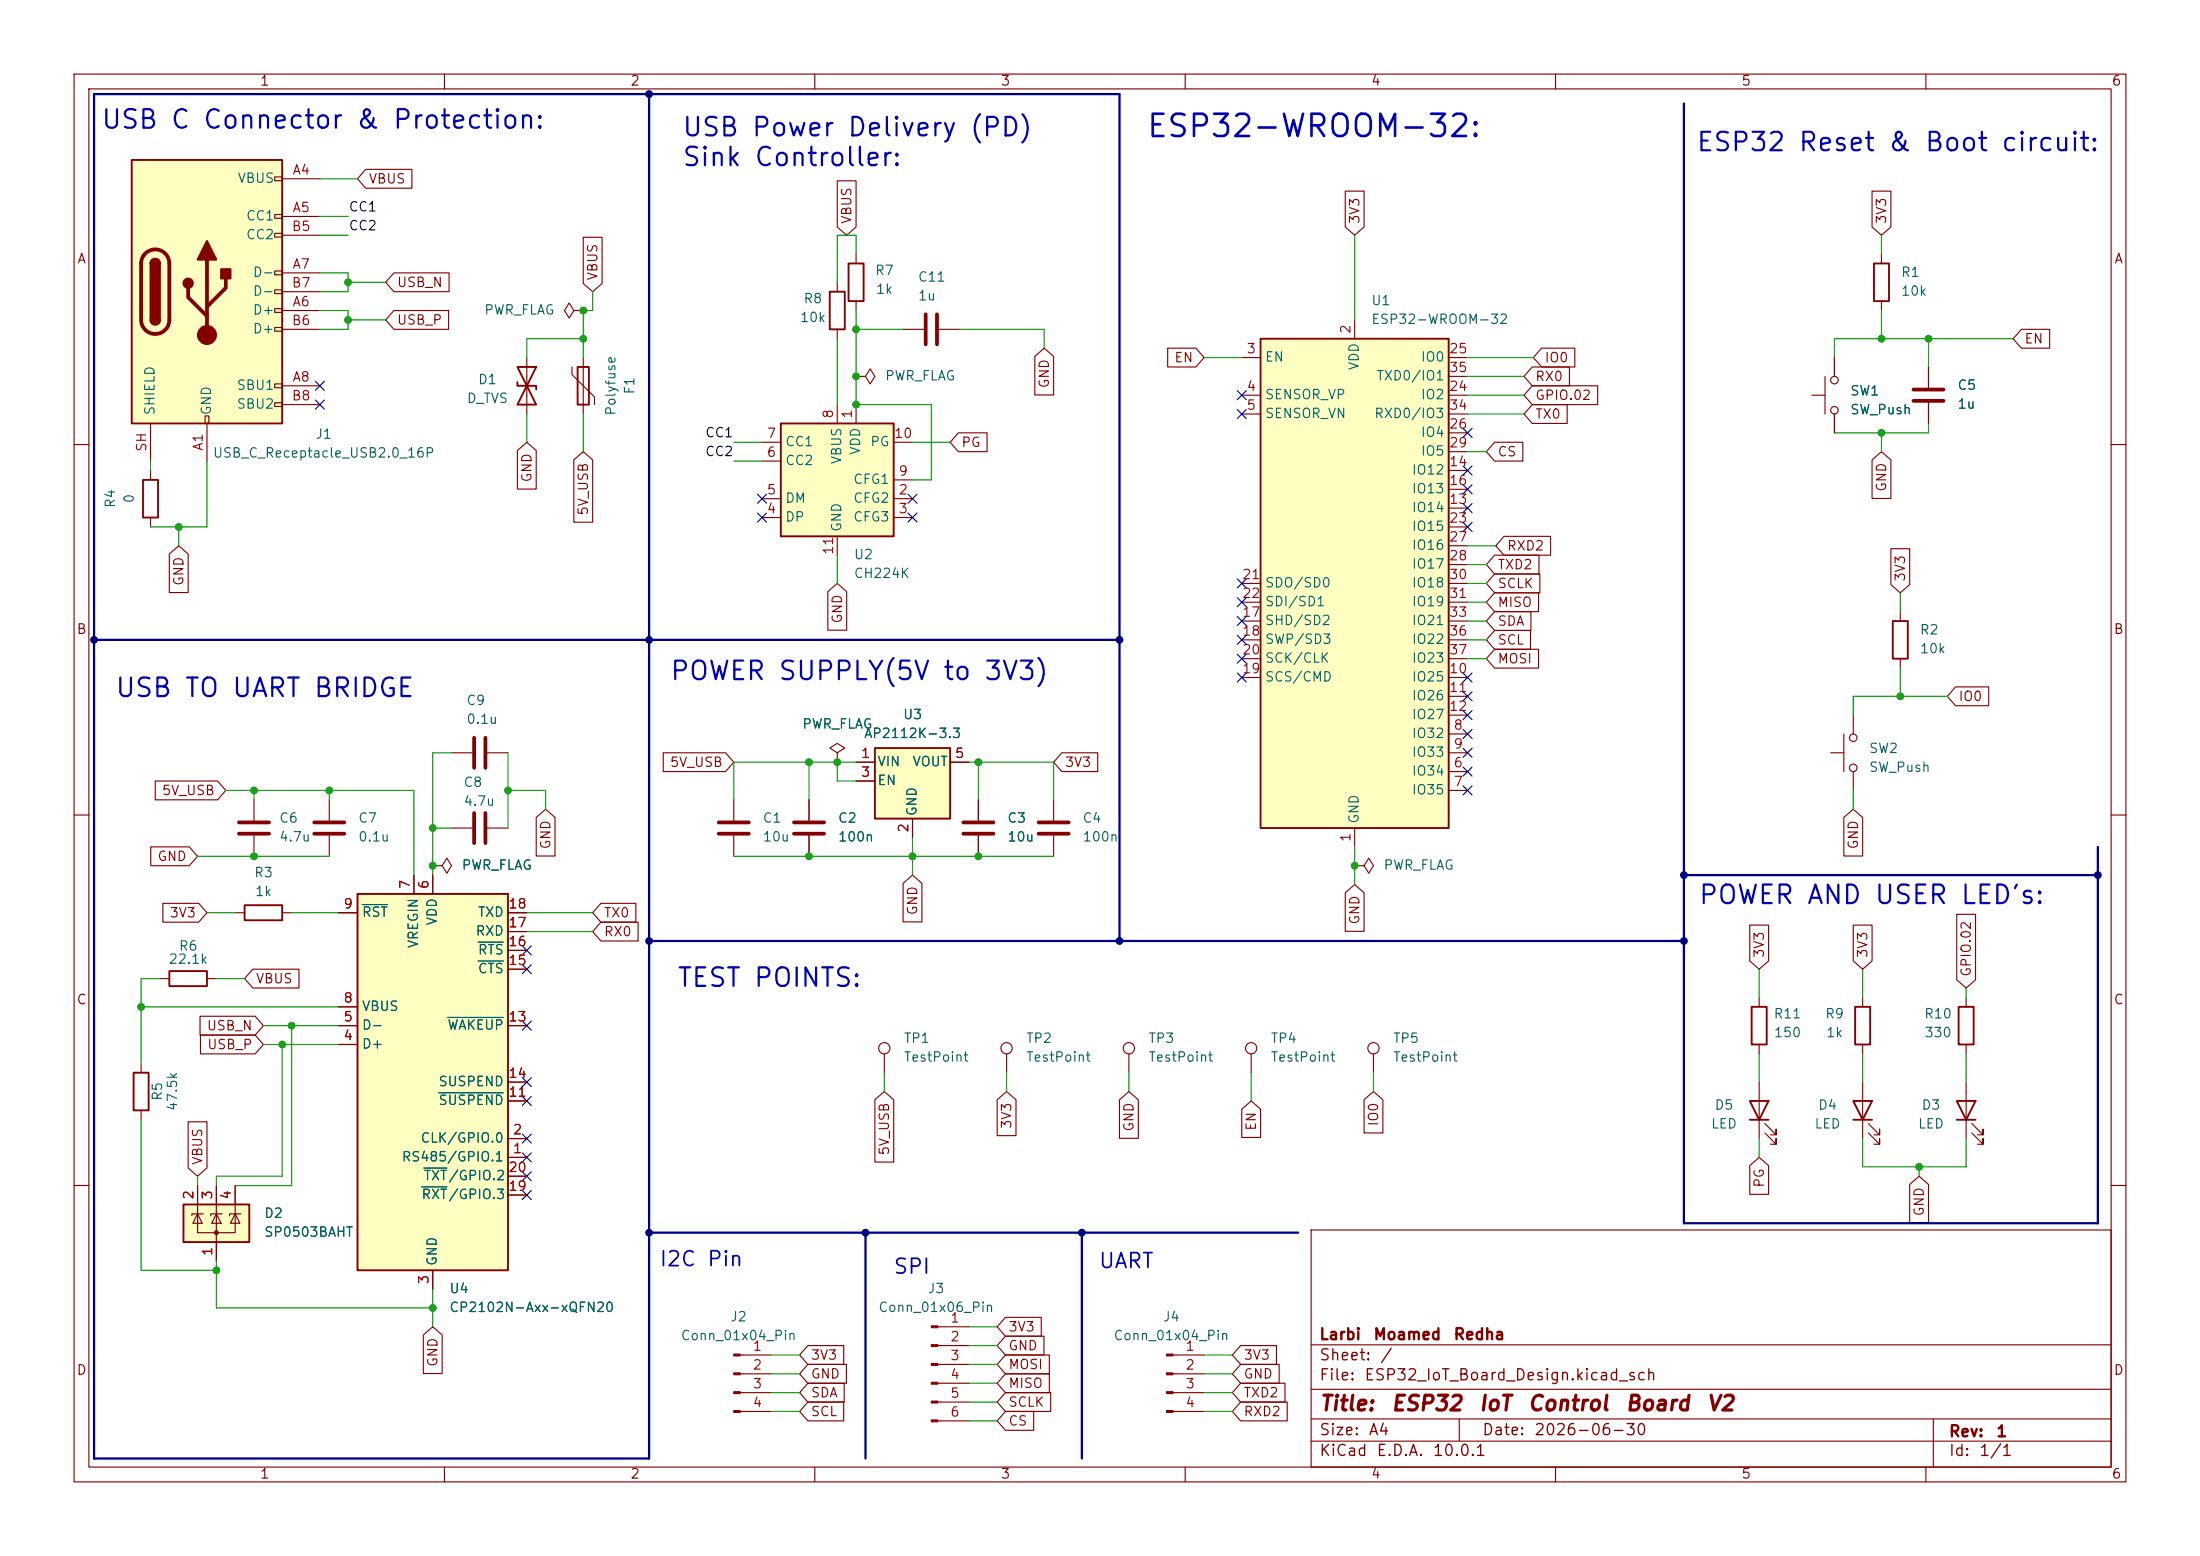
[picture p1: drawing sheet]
<svg xmlns="http://www.w3.org/2000/svg" width="297mm" height="210mm" viewBox="0 0 297 210" stroke-linecap="round" stroke-linejoin="round" font-family="sans-serif">
<g fill="none" stroke="#840000" stroke-width=".15">
<path d="M10 10h277v190h-277zM12 12h273v186h-273zM60 10v2M110 10v2M160 10v2M210 10v2M260 10v2M113 38.1v1.3M115.6 34.3v1.3M254 34.3v1.3M71.1 48.3v7.6M77.2 49.5v1l3.1 3.1v1"/>
<path d="M78.7 48.3v7.6M113 44.5v1.2M115.6 40.6v1.3M121.9 44.5h2.8M126.7 44.5h2.8M254 40.6v1.3M10 60h2M285 60h2M256.5 82.6v1.2M256.5 88.9v1.3M10 110h2M44.4 108v2.7"/>
<path d="M44.4 112.8v2.8M61 101.6h2.8M65.8 101.6h2.8M99.1 108v2.7M99.1 112.8v2.8M109.2 108v2.7M109.2 112.8v2.8M132.1 108v2.7M132.1 112.8v2.8M142.2 108v2.7M142.2 112.8v2.8M285 110h2"/>
<path d="M21.6 132.1h1.3M27.9 132.1h1.3M251.5 134.6v1.3M265.4 134.6v1.3M119.4 142.2v2.6M135.9 142.2v2.6M152.4 142.2v2.6M168.9 142.2v2.6M185.4 142.2v2.6M251.5 141v1.2M265.4 141v1.2M10 160h2"/>
<path d="M177 166h108v32h-108zM285 160h2M60 198v2M99.9 182.9h4.2M99.9 185.4h4.2M99.9 188h4.2M99.9 190.5h4.2M110 198v2M160 198v2M177 194.5h108M177 191.5h108M177 187.5h108"/>
<path d="M177 181.5h108M197 191.5v3M210 198v2M260 198v2M261 191.5v6.5"/>
<circle cx="119.4" cy="141.5" r=".76"/>
<circle cx="135.9" cy="141.5" r=".76"/>
<circle cx="152.4" cy="141.5" r=".76"/>
<circle cx="168.9" cy="141.5" r=".76"/>
<circle cx="185.4" cy="141.5" r=".76"/>
</g>
<g fill="#840000" stroke="#840000" stroke-width=".15">
<path d="M99.1 182.8h.8v.2h-.8z"/>
<path d="M99.1 185.3h.8v.2h-.8z"/>
<path d="M99.1 187.8h.8v.3h-.8z"/>
<path d="M99.1 190.4h.8v.2h-.8z"/>
</g>
<path d="M112 39.4h2v5.1h-2zM114.6 35.6h2v5h-2zM253 35.6h2v5h-2zM69.8 49.5l2.6 5.1h-2.6l2.6-5.1zM69.8 51.6v.5h2.6v.5M78 49.5h1.5v5.1h-1.5zM255.5 83.8h2.1v5.1h-2.1zM22.9 131.1h5v2h-5zM250.4 135.9h2.1v5.1h-2.1zM264.4 135.9h2v5.1h-2z" fill="none" stroke="#840000" stroke-width=".25"/>
<g fill="none" stroke="#840000" stroke-width=".51">
<path d="M125 42.4v4.1M126.5 42.4v4.1M64 99.6v4M65.5 99.6v4M42.4 111h4.1M42.4 112.5h4.1M97 111h4.1M97 112.5h4.1M107.2 111h4.1M107.2 112.5h4.1M130 111h4.1M130 112.5h4.1"/>
<path d="M140.2 111h4.1M140.2 112.5h4.1"/>
</g>
<path d="M17.8 21.6h20.3v35.6h-20.3z" fill="#ffffc2"/>
<g fill="none" stroke="#840000" stroke-width=".15">
<path d="M37.1 23.9h1v.5h-1zM37.1 29h1v.5h-1zM37.1 31.5h1v.5h-1zM37.1 36.6h1v.5h-1zM37.1 39.1h1v.5h-1zM38.1 24.1h5.1M38.1 29.2h5.1M38.1 36.8h5.1M38.1 31.8h5.1M38.1 39.4h5.1M20.3 57.2v5M27.7 56.1h.5v1.1h-.5z"/>
<path d="M27.9 57.2v5M37.1 41.7h1v.5h-1zM37.1 44.2h1v.5h-1zM37.1 51.8h1v.5h-1zM37.1 54.4h1v.5h-1zM38.1 41.9h5.1M38.1 52.1h5.1M38.1 44.5h5.1M38.1 54.6h5.1"/>
</g>
<path d="M17.8 21.6h20.3v35.6h-20.3zM20.3 35.6a.64 .64 0 0 1 .7-.7 .64 .64 0 0 1 .6 .7M20.3 43.2a.64 .64 0 0 0 .7 .6 .64 .64 0 0 0 .6-.6" fill="none" stroke="#840000" stroke-width=".25"/>
<path d="M19.6 34.2a1.9 1.9 0 0 1 2.1-.4 1.9 1.9 0 0 1 1.2 1.8v7.6a1.91 1.91 0 0 1-1.9 1.9 1.91 1.91 0 0 1-2-1.9v-7.6a1.9 1.9 0 0 1 .6-1.4zM25.4 38.9v1.2l2.5 2.6M27.9 35.1v10.1M30.5 37.6v1.3l-2.6 2.5" fill="none" stroke="#840000" stroke-width=".51"/>
<g fill="#840000" stroke="#840000" stroke-width=".25">
<path d="M20.3 35.6h1.3v7.6h-1.3z"/>
<path d="M20.5 35.1a.64 .64 0 0 1 .7-.1 .64 .64 0 0 1 .4 .6h-1.3z"/>
<path d="M20.3 43.2h1.3a.64 .64 0 0 1-.6 .6 .64 .64 0 0 1-.7-.6z"/>
<path d="M27.9 32.5l1.3 2.6h-2.5z"/>
<path d="M29.8 36.3h1.3v1.3h-1.3z"/>
<circle cx="25.4" cy="38.2" r=".63"/>
</g>
<circle cx="27.9" cy="45.2" r="1.27" fill="#840000" stroke="#840000" stroke-width=".15"/>
<path d="M118.1 101h10.2v9.5h-10.2z" fill="#ffffc2"/>
<path d="M118.1 101h10.2v9.5h-10.2zM250.2 148.6h2.5l-1.2 2.5zM250.2 151.1h2.5" fill="none" stroke="#840000" stroke-width=".25"/>
<path d="M58.4 116.8h1.3l.6-1 .7 1-.7 1.1-.6-1.1M58.4 116.8h.1M113 101.6l1-.6-1-.7-1 .7 1 .6v1.3M113 102.9h.1M115.6 102.9h2.5M115.6 105.4h2.5M123.2 110.5v2.5M128.3 102.9h2.5M251.5 146.1v7.6M252.2 152.9l1.5 1.5v-.7v.7h-.7M252.2 151.6l1.5 1.6v-.8v.8h-.7" fill="none" stroke="#840000" stroke-width=".15"/>
<path d="M105.4 57.2h15.2v15.2h-15.2z" fill="#ffffc2"/>
<path d="M105.4 57.2h15.2v15.2h-15.2zM236.2 148.6h2.6l-1.3 2.5zM236.2 151.1h2.6M264.2 148.6h2.5l-1.3 2.5zM264.2 151.1h2.5" fill="none" stroke="#840000" stroke-width=".25"/>
<g fill="none" stroke="#840000" stroke-width=".15">
<path d="M102.9 59.7h2.5M113 54.6v2.6M115.6 50.8h1.2l.7-1 .6 1-.6 1-.7-1M115.6 50.8h.1M115.6 54.6v2.6M120.6 59.7h2.6M244.6 53.3h1.8M246.4 50.8v5.1M247.6 48.3v2.5M247.6 55.9v2.5M260.3 49.5v2.8M260.3 54.4v2.8"/>
<path d="M102.9 67.3h2.5M102.9 69.9h2.5M102.9 62.2h2.5M113 72.4v2.5M120.6 67.3h2.6M120.6 69.9h2.6M120.6 64.8h2.6M248.9 99.1v5M250.2 96.5v2.6M61 111.8h2.8M65.8 111.8h2.8M182.9 116.8h1.2l.7-1 .6 1-.6 1.1-.7-1.1"/>
<path d="M182.9 116.8h.1M247.1 101.6h1.8M250.2 104.1v2.6M237.5 146.1v7.6M238.3 152.9l1.5 1.5v-.7v.7h-.8M238.3 151.6l1.5 1.6v-.8v.8h-.8M265.4 146.1v7.6M266.2 152.9l1.5 1.5v-.7v.7h-.7M266.2 151.6l1.5 1.6v-.8v.8h-.7"/>
<circle cx="247.7" cy="55.4" r=".51"/>
<circle cx="247.7" cy="51.3" r=".51"/>
<circle cx="250.2" cy="99.6" r=".51"/>
<circle cx="250.2" cy="103.6" r=".51"/>
</g>
<path d="M258.3 52.6h4.1M258.3 54.1h4.1M64 109.7v4.1M65.5 109.7v4.1" fill="none" stroke="#840000" stroke-width=".51"/>
<path d="M170.2 45.7h25.4v66.1h-25.4z" fill="#ffffc2"/>
<path d="M170.2 45.7h25.4v66.1h-25.4zM19.3 64.8h2v5.1h-2zM33 122.2h5.1v2h-5.1zM236.5 135.9h2v5.1h-2z" fill="none" stroke="#840000" stroke-width=".25"/>
<g fill="none" stroke="#840000" stroke-width=".15">
<path d="M77.5 41.9l-.7-1-.6 1 .6 1 .7-1h1.2M78.7 41.9h.1M167.6 48.3h2.6M167.6 53.3h2.6M167.6 55.9h2.6M182.9 43.2v2.5M195.6 48.3h2.5M195.6 53.3h2.5M195.6 55.9h2.5M195.6 58.4h2.5M195.6 50.8h2.5M20.3 63.5v1.3"/>
<path d="M20.3 69.9v1.2M167.6 78.7h2.6M195.6 68.6h2.5M195.6 63.5h2.5M195.6 66h2.5M195.6 78.7h2.5M195.6 71.1h2.5M195.6 73.7h2.5M195.6 76.2h2.5M195.6 61h2.5M167.6 91.4h2.6M167.6 83.8h2.6"/>
<path d="M167.6 86.4h2.6M167.6 88.9h2.6M167.6 81.3h2.6M195.6 99.1h2.5M195.6 91.4h2.5M195.6 94h2.5M195.6 96.5h2.5M195.6 83.8h2.5M195.6 86.4h2.5M195.6 88.9h2.5M195.6 81.3h2.5M34.3 108v2.7"/>
<path d="M34.3 112.8v2.8M182.9 111.8v2.5M195.6 104.1h2.5M195.6 106.7h2.5M195.6 101.6h2.5M31.7 123.2h1.3M38.1 123.2h1.3M237.5 134.6v1.3M237.5 141v1.2"/>
</g>
<path d="M32.3 111h4M32.3 112.5h4" fill="none" stroke="#840000" stroke-width=".51"/>
<path d="M24.8 162.6h8.9v5h-8.9z" fill="#ffffc2"/>
<path d="M18 144.8h2.1v5.1h-2.1zM24.8 162.6h8.9v5h-8.9z" fill="none" stroke="#840000" stroke-width=".25"/>
<path d="M19 143.5v1.3M19 149.9v1.2M26.7 163.8v2.6h5v-2.6M26.7 163.8l.6 1.3h-1.3zM26.7 160v3.8M27.4 163.8h-1.5v.3M29.2 163.8l.6 1.3h-1.2zM29.2 160v10.2M30 163.8h-1.6v.3M31.7 163.8l.7 1.3h-1.3zM31.7 160v3.8M32.5 163.8h-1.5v.3" fill="none" stroke="#840000" stroke-width=".15"/>
<circle cx="29.2" cy="166.4" r=".25" fill="#840000" stroke="#840000" stroke-width=".15"/>
<path d="M48.3 120.7h20.3v50.8h-20.3z" fill="#ffffc2"/>
<path d="M48.3 120.7h20.3v50.8h-20.3z" fill="none" stroke="#840000" stroke-width=".25"/>
<g fill="none" stroke="#840000" stroke-width=".15">
<path d="M49.4 22.9h6.2v2.5h-6.2l-1.1-1.3zM53.2 36.8h7.4v2.6h-7.4l-1.1-1.3zM78.7 32h2.6v6.3l-1.3 1.1-1.3-1.1zM113 24.4h2.6v6.2l-1.3 1.2-1.3-1.2zM181.6 25.8h2.6v4.8l-1.3 1.2-1.3-1.2zM252.7 25.8h2.6v4.8l-1.3 1.2-1.3-1.2zM53.2 41.9h7.4v2.6h-7.4l-1.1-1.3zM129.4 58.4h3.9v2.6h-3.9l-1.1-1.3zM139.7 48.1l1.3-1.1 1.2 1.1v5.2h-2.5zM157.6 47h3.8l1.2 1.3-1.2 1.2h-3.8zM201.8 59.7h3.8v2.5h-3.8l-1.1-1.2zM206.9 54.6h4.7v2.6h-4.7l-1.2-1.3z"/>
<path d="M206.9 49.5h5v2.6h-5l-1.2-1.3zM206.9 52.1h8.8v2.5h-8.8l-1.2-1.3zM208.1 47h4.5v2.5h-4.5l-1.1-1.2zM247.6 48.3v2.5M247.6 55.9v2.5M260.3 49.5v2.8M260.3 54.4v2.8M272.9 44.4h3.8v2.6h-3.8l-1.1-1.3zM22.9 74.8l1.2-1.1 1.3 1.1v5.2h-2.5zM69.8 60.8l1.3-1.1 1.3 1.1v5.2h-2.6zM77.5 62.1l1.2-1.1 1.3 1.1v8.4h-2.5zM111.8 79.9l1.2-1.2 1.3 1.2v5.2h-2.5z"/>
<path d="M201.8 74.9h6v2.6h-6l-1.1-1.3zM201.8 77.5h6.1v2.5h-6.1l-1.1-1.3zM203 72.4h6.3v2.5h-6.3l-1.1-1.2zM252.7 62.1l1.3-1.1 1.3 1.1v5.2h-2.6zM255.3 74.1h2.5v4.8l-1.3 1.1-1.2-1.1zM201.8 85.1h4.8v2.5h-4.8l-1.1-1.2zM201.8 87.6h5.9v2.6h-5.9l-1.1-1.3zM201.8 82.5h4.9v2.6h-4.9l-1.1-1.3zM201.8 80h5.9v2.6h-5.9l-1.1-1.3zM264 92.7h4.5v2.6h-4.5l-1.1-1.3zM20.4 114.3h5.2l1.1 1.3-1.1 1.2h-5.2zM21 105.4h8.4l1.1 1.3-1.1 1.3h-8.4z"/>
<path d="M55.9 118.1v2.6M58.4 116.8h.1M58.4 118.1v2.6M72.4 110.3l1.3-1.1 1.2 1.1v5.2h-2.5zM89.5 101.6h8.4l1.2 1.3-1.2 1.2h-8.4zM109.2 108v2.7M109.2 112.8v2.8M113 102.9h.1M115.6 102.9h2.5M115.6 105.4h2.5M121.9 119.2l1.3-1.1 1.3 1.1v5.2h-2.6zM123.2 110.5v2.5"/>
<path d="M128.3 102.9h2.5M132.1 108v2.7M132.1 112.8v2.8M143.4 101.6h4.8v2.5h-4.8l-1.2-1.2zM248.9 110.3l1.3-1.1 1.3 1.1v5.2h-2.6zM22 121.9h4.8l1.1 1.3-1.1 1.3h-4.8zM27 137.2h7.4l1.2 1.2-1.2 1.3h-7.4zM27.1 139.7h7.3l1.2 1.3-1.2 1.2h-7.3zM34.1 130.8h6.3v2.6h-6.3l-1.1-1.3zM45.7 138.4h2.6M45.7 135.9h2.6M45.7 123.2h2.6"/>
<path d="M68.6 138.4h2.5M68.6 123.2h2.5M68.6 130.8h2.5M68.6 128.3h2.5M68.6 125.7h2.5M81.1 121.9h4.7v2.6h-4.7l-1.1-1.3zM81.1 124.5h5v2.5h-5l-1.1-1.3zM181.6 120.5l1.3-1.1 1.3 1.1v5.2h-2.6zM236.2 124.9h2.6v4.8l-1.3 1.1-1.3-1.1zM250.2 124.9h2.5v4.8l-1.2 1.1-1.3-1.1zM264.2 123.4h2.5v8.8l-1.3 1.2-1.2-1.2zM25.4 151.4h2.5v6.2l-1.2 1.2-1.3-1.2z"/>
<path d="M45.7 141h2.6M68.6 156.2h2.5M68.6 153.7h2.5M68.6 148.6h2.5M68.6 146.1h2.5M68.6 158.8h2.5M118.1 148.4l1.3-1.1 1.3 1.1v8.4h-2.6zM134.6 148.4l1.3-1.1 1.3 1.1v4.9h-2.6zM151.1 148.4l1.3-1.1 1.3 1.1v5.2h-2.6zM167.6 149.7l1.3-1.1 1.3 1.1v3.8h-2.6zM184.1 148.4l1.3-1.1 1.3 1.1v4.5h-2.6zM236.2 157.3l1.3-1.1 1.3 1.1v3.9h-2.6z"/>
<path d="M257.8 159.9l1.3-1.1 1.3 1.1v5.2h-2.6zM26.7 160v2.6M29.2 160v2.6M29.2 167.6v2.6M31.7 160v2.6M58.4 171.5v2.5M68.6 161.3h2.5M126.6 179.1h4.2M135.7 177.8h4.9v2.5h-4.9l-1.1-1.2zM57.1 180.2l1.3-1.1 1.3 1.1v5.2h-2.6zM109.1 184.1h5.2v2.6h-5.2l-1.2-1.3zM109.1 186.7h4.9v2.5h-4.9l-1.2-1.2z"/>
<path d="M109.1 189.2h4.8v2.6h-4.8l-1.2-1.3zM109.1 181.6h4.8v2.6h-4.8l-1.2-1.3zM126.6 181.6h4.2M126.6 184.2h4.2M126.6 186.7h4.2M126.6 189.2h4.2M126.6 191.8h4.2M135.7 190.5h3.8v2.5h-3.8l-1.1-1.2zM135.7 188h6.1v2.5h-6.1l-1.1-1.3zM135.7 180.3h5.2v2.6h-5.2l-1.1-1.3zM135.7 182.9h6v2.5h-6l-1.1-1.2zM135.7 185.4h6v2.6h-6l-1.1-1.3z"/>
<path d="M158.3 182.9h4.3M158.3 185.4h4.3M158.3 188h4.3M158.3 190.5h4.3M167.5 184.1h5.2v2.6h-5.2l-1.1-1.3zM167.5 186.7h6v2.5h-6l-1.1-1.2zM167.5 189.2h6.3v2.6h-6.3l-1.1-1.3zM167.5 181.6h4.8v2.6h-4.8l-1.1-1.3z"/>
</g>
<path d="M48.9 122.1h3.4M60.4 137.3h7.5M64.5 129.7h3.4M64.5 127.2h3.4M57.2 157.6h3.1M59.2 147.5h8.7M56.9 160.2h3.4" fill="none" stroke="#006464" stroke-width=".15"/>
<g fill="#840000" stroke="#840000" stroke-width=".15">
<path d="M157.5 182.8h.8v.2h-.8z"/>
<path d="M157.5 185.3h.8v.2h-.8z"/>
<path d="M157.5 187.8h.8v.3h-.8z"/>
<path d="M157.5 190.4h.8v.2h-.8z"/>
<path d="M125.7 178.9h.9v.3h-.9z"/>
<path d="M125.7 181.5h.9v.2h-.9z"/>
<path d="M125.7 184h.9v.3h-.9z"/>
<path d="M125.7 186.6h.9v.2h-.9z"/>
<path d="M125.7 189.1h.9v.3h-.9z"/>
<path d="M125.7 191.6h.9v.3h-.9z"/>
</g>
<path d="M87.6 12.7v184.2h-74.9v-184.2h138.4v114.3M227.3 14v151.1h55.9v-50.8M12.7 86.4h138.4M227.3 118.1h55.9M87.6 127h139.7M87.6 166.4h87.7M116.8 166.4v30.5M146 166.4v30.5" fill="none" stroke="#000084" stroke-width=".3"/>
<g fill="none" stroke="#009600" stroke-width=".15">
<path d="M43.2 31.8h3.8M43.2 36.8h3.8v2.6h-3.8M43.2 29.2h3.8M43.2 24.1h5.1M47 38.1h5.1M80 39.4v2.5h-1.3v6.4M115.6 34.3v-2.5h-2.6v6.3M182.9 31.8v11.4M254 31.8v2.5M43.2 41.9h3.8v2.6h-3.8M47 43.2h5.1M71.1 55.9v3.8"/>
<path d="M78.7 55.9v5.1M78.7 45.7h-7.6v2.6M99.1 59.7h3.8M113 45.7v8.9M115.6 41.9v12.7h10.1v10.2h-2.5M115.6 44.5h6.3M123.2 59.7h5.1M129.5 44.5h11.5v2.5M162.6 48.3h5M198.1 48.3h8.9M198.1 55.9h7.6M198.1 53.3h7.6"/>
<path d="M198.1 50.8h7.6M254 41.9v3.8M254 58.4v2.6M260.3 45.7v3.8M260.3 57.2v1.2h-12.7M271.8 45.7h-24.2v2.6M20.3 62.2v1.3M24.1 71.1v2.6M27.9 62.2v8.9h-7.6M99.1 62.2h3.8M113 74.9v3.8M198.1 73.7h3.8"/>
<path d="M198.1 61h2.6M198.1 78.7h2.6M198.1 76.2h2.6M198.1 88.9h2.6M198.1 86.4h2.6M198.1 83.8h2.6M198.1 81.3h2.6M256.5 80v2.6M256.5 90.2v3.8M262.9 94h-12.7v2.5M26.7 115.6h17.7M30.5 106.7h25.4v11.4"/>
<path d="M34.3 106.7v1.3M44.4 106.7v1.3M58.4 111.8h2.6M61 101.6h-2.6v16.5M68.6 106.7h5.1v2.5M68.6 101.6v10.2M99.1 115.6h43.1M109.2 102.9v5.1M113 102.9v2.5h2.6M115.6 102.9h-16.5v5.1M123.2 113v5.1M130.8 102.9h11.4v5.1"/>
<path d="M132.1 102.9v5.1M182.9 114.3v5.1M250.2 106.7v2.5M19 135.9h26.7M21.6 132.1h-2.6v11.4M27.9 123.2h3.8M29.2 132.1h3.8M35.6 138.4h10.1M39.4 123.2h6.3M39.4 138.4v21.6h-7.7M71.1 123.2h8.9M71.1 125.7h8.9"/>
<path d="M237.5 130.8v3.8M251.5 130.8v3.8M265.4 133.4v1.2M19 151.1v20.4h10.2M26.7 158.8v1.2M35.6 141h10.1M38.1 141v17.8h-8.9v1.2M119.4 144.8v2.5M135.9 144.8v2.5M152.4 144.8v2.5M168.9 144.8v3.8M185.4 144.8v2.5"/>
<path d="M237.5 142.2v3.9M237.5 153.7v2.5M251.5 142.2v3.9M251.5 153.7v3.8h13.9v-3.8M259.1 157.5v1.3M265.4 142.2v3.9M29.2 170.2v6.3h29.2M58.4 174v5.1M130.8 179.1h3.8M104.1 190.5h3.8M104.1 182.9h3.8M104.1 185.4h3.8"/>
<path d="M104.1 188h3.8M130.8 189.2h3.8M130.8 184.2h3.8M130.8 186.7h3.8M130.8 181.6h3.8M130.8 191.8h3.8M162.6 190.5h3.8M162.6 182.9h3.8M162.6 185.4h3.8M162.6 188h3.8"/>
</g>
<g fill="none" stroke="#000084" stroke-width=".15">
<path d="M42.6 54l1.2 1.2M42.6 51.5l1.2 1.2M43.8 54l-1.2 1.2M43.8 51.5l-1.2 1.2M167 55.3l1.2 1.2M167 52.7l1.2 1.2M168.2 55.3l-1.2 1.2M168.2 52.7l-1.2 1.2M197.5 57.8l1.2 1.2M198.7 57.8l-1.2 1.2M102.3 66.7l1.2 1.2M102.3 69.2l1.2 1.3"/>
<path d="M103.5 66.7l-1.2 1.2M103.5 69.2l-1.2 1.3M122.6 66.7l1.2 1.2M122.6 69.2l1.2 1.3M123.8 66.7l-1.2 1.2M123.8 69.2l-1.2 1.3M167 78.1l1.2 1.2M168.2 78.1l-1.2 1.2M197.5 68l1.2 1.2M197.5 65.4l1.2 1.2M197.5 62.9l1.2 1.2M197.5 70.5l1.2 1.2"/>
<path d="M198.7 68l-1.2 1.2M198.7 65.4l-1.2 1.2M198.7 62.9l-1.2 1.2M198.7 70.5l-1.2 1.2M167 90.8l1.2 1.2M167 88.3l1.2 1.2M167 80.7l1.2 1.2M167 85.8l1.2 1.2M167 83.2l1.2 1.2M168.2 90.8l-1.2 1.2M168.2 88.3l-1.2 1.2M168.2 80.7l-1.2 1.2"/>
<path d="M168.2 85.8l-1.2 1.2M168.2 83.2l-1.2 1.2M197.5 95.9l1.2 1.2M197.5 98.5l1.2 1.2M197.5 90.8l1.2 1.2M197.5 93.4l1.2 1.2M198.7 95.9l-1.2 1.2M198.7 98.5l-1.2 1.2M198.7 90.8l-1.2 1.2M198.7 93.4l-1.2 1.2M197.5 103.5l1.2 1.2M197.5 101l1.2 1.2"/>
<path d="M197.5 106.1l1.2 1.2M198.7 103.5l-1.2 1.2M198.7 101l-1.2 1.2M198.7 106.1l-1.2 1.2M70.5 127.7l1.2 1.2M70.5 130.2l1.2 1.2M70.5 137.8l1.2 1.2M71.7 127.7l-1.2 1.2M71.7 130.2l-1.2 1.2M71.7 137.8l-1.2 1.2M70.5 153.1l1.2 1.2M70.5 155.6l1.2 1.2"/>
<path d="M70.5 145.4l1.2 1.3M70.5 148l1.2 1.2M70.5 158.1l1.2 1.3M71.7 153.1l-1.2 1.2M71.7 155.6l-1.2 1.2M71.7 145.4l-1.2 1.3M71.7 148l-1.2 1.2M71.7 158.1l-1.2 1.3M70.5 160.7l1.2 1.2M71.7 160.7l-1.2 1.2"/>
</g>
<g fill="#009600" stroke="#009600" stroke-width=".14">
<circle cx="132.1" cy="102.9" r=".46"/>
<circle cx="132.1" cy="115.6" r=".46"/>
<circle cx="109.2" cy="102.9" r=".46"/>
<circle cx="254" cy="45.7" r=".46"/>
<circle cx="260.3" cy="45.7" r=".46"/>
<circle cx="254" cy="58.4" r=".46"/>
<circle cx="259.1" cy="157.5" r=".46"/>
<circle cx="182.9" cy="116.8" r=".46"/>
<circle cx="115.6" cy="54.6" r=".46"/>
<circle cx="115.6" cy="44.5" r=".46"/>
<circle cx="256.5" cy="94" r=".46"/>
<circle cx="109.2" cy="115.6" r=".46"/>
<circle cx="123.2" cy="115.6" r=".46"/>
<circle cx="113" cy="102.9" r=".46"/>
<circle cx="115.6" cy="50.8" r=".46"/>
<circle cx="44.4" cy="106.7" r=".46"/>
<circle cx="68.6" cy="106.7" r=".46"/>
<circle cx="58.4" cy="111.8" r=".46"/>
<circle cx="39.4" cy="138.4" r=".46"/>
<circle cx="58.4" cy="116.8" r=".46"/>
<circle cx="34.3" cy="106.7" r=".46"/>
<circle cx="34.3" cy="115.6" r=".46"/>
<circle cx="24.1" cy="71.1" r=".46"/>
<circle cx="47" cy="38.1" r=".46"/>
<circle cx="47" cy="43.2" r=".46"/>
<circle cx="78.7" cy="41.9" r=".46"/>
<circle cx="78.7" cy="45.7" r=".46"/>
<circle cx="38.1" cy="141" r=".46"/>
<circle cx="29.2" cy="171.5" r=".46"/>
<circle cx="58.4" cy="176.5" r=".46"/>
<circle cx="19" cy="135.9" r=".46"/>
</g>
<g fill="#000084" stroke="#000084" stroke-width=".14">
<circle cx="227.3" cy="127" r=".46"/>
<circle cx="227.3" cy="118.1" r=".46"/>
<circle cx="283.2" cy="118.1" r=".46"/>
<circle cx="151.1" cy="127" r=".46"/>
<circle cx="151.1" cy="86.4" r=".46"/>
<circle cx="87.6" cy="166.4" r=".46"/>
<circle cx="87.6" cy="127" r=".46"/>
<circle cx="12.7" cy="86.4" r=".46"/>
<circle cx="87.6" cy="12.7" r=".46"/>
<circle cx="87.6" cy="86.4" r=".46"/>
<circle cx="146" cy="166.4" r=".46"/>
<circle cx="116.8" cy="166.4" r=".46"/>
</g>
<text font-size="3" fill="#0000c2" x="154.6" y="19.3">ESP32-WROOM-32:</text>
<g font-size="2.5" fill="#0000c2">
<text x="13.5" y="18">USB C Connector &amp; Protection:</text>
<text x="91.9" y="19">USB Power Delivery (PD)</text>
<text x="91.9" y="23.1">Sink Controller:</text>
<text x="228.9" y="21">ESP32 Reset &amp; Boot circuit:</text>
<text x="15.4" y="94.7">USB TO UART BRIDGE</text>
<text x="90.3" y="92.4">POWER SUPPLY(5V to 3V3)</text>
<text x="229.2" y="122.6">POWER AND USER LED's:</text>
<text x="91.3" y="133.8">TEST POINTS:</text>
</g>
<g font-size="2" fill="#0000c2">
<text x="88.9" y="171.4">I2C Pin</text>
<text x="120.5" y="172.4">SPI</text>
<text x="148.2" y="171.7">UART</text>
</g>
<g font-size="2" fill="#840000">
<text x="178" y="190.9">Title:</text>
<text x="187.7" y="190.9">ESP32</text>
<text x="199.5" y="190.9">IoT</text>
<text x="206.1" y="190.9">Control</text>
<text x="219.3" y="190.9">Board</text>
<text x="230.3" y="190.9">V2</text>
</g>
<g font-size="1.5" fill="#840000">
<text x="178" y="184">Sheet:</text>
<text x="178" y="181.2">Larbi</text>
<text x="185.3" y="181.2">Moamed</text>
<text x="186.2" y="184">/</text>
<text x="196.1" y="181.2">Redha</text>
<text x="178" y="186.7">File:</text>
<text x="184.1" y="186.7">ESP32_IoT_Board_Design.kicad_sch</text>
<text x="178" y="196.9">KiCad</text>
<text x="178" y="194.1">Size:</text>
<text x="184.7" y="194.1">A4</text>
<text x="185.7" y="196.9">E.D.A.</text>
<text x="193.3" y="196.9">10.0.1</text>
<text x="200" y="194.1">Date:</text>
<text x="207" y="194.1">2026-06-30</text>
<text x="263" y="194.3">Rev:</text>
<text x="263" y="196.9">Id:</text>
<text x="267.1" y="196.9">1/1</text>
<text x="269.4" y="194.3">1</text>
</g>
<g font-size="1.3" fill="#840000">
<text x="35" y="11.9">1</text>
<text x="85" y="11.9">2</text>
<text x="135" y="11.9">3</text>
<text x="185" y="11.9">4</text>
<text x="235" y="11.9">5</text>
<text x="285" y="11.9">6</text>
<text x="49.7" y="25.1">VBUS</text>
<text x="10.3" y="35.9">A</text>
<text x="115.3" y="30.3" transform="rotate(-90 115.3 30.3)">VBUS</text>
<text x="183.8" y="30.3" transform="rotate(-90 183.8 30.3)">3V3</text>
<text x="255" y="30.3" transform="rotate(-90 255 30.3)">3V3</text>
<text x="285.3" y="35.9">A</text>
<text x="53.5" y="39.1">USB_N</text>
<text x="81" y="37.9" transform="rotate(-90 81 37.9)">VBUS</text>
<text x="53.5" y="44.1">USB_P</text>
<text x="273.2" y="46.7">EN</text>
<text x="141.9" y="52.5" transform="rotate(-90 141.9 52.5)">GND</text>
<text x="158.4" y="49.2">EN</text>
<text x="207.2" y="51.8">RX0</text>
<text x="208.4" y="49.2">IO0</text>
<text x="207.2" y="56.8">TX0</text>
<text x="207.2" y="54.3">GPIO.02</text>
<text x="72.1" y="65.2" transform="rotate(-90 72.1 65.2)">GND</text>
<text x="129.7" y="60.6">PG</text>
<text x="202.1" y="61.9">CS</text>
<text x="79.7" y="69.7" transform="rotate(-90 79.7 69.7)">5V_USB</text>
<text x="255" y="66.5" transform="rotate(-90 255 66.5)">GND</text>
<text x="202.1" y="77.2">TXD2</text>
<text x="203.4" y="74.6">RXD2</text>
<text x="25.1" y="79.2" transform="rotate(-90 25.1 79.2)">GND</text>
<text x="202.1" y="82.2">MISO</text>
<text x="202.1" y="79.7">SCLK</text>
<text x="257.5" y="78.6" transform="rotate(-90 257.5 78.6)">3V3</text>
<text x="10.3" y="85.9">B</text>
<text x="114" y="84.2" transform="rotate(-90 114 84.2)">GND</text>
<text x="202.1" y="87.3">SCL</text>
<text x="202.1" y="89.9">MOSI</text>
<text x="202.1" y="84.8">SDA</text>
<text x="285.3" y="85.9">B</text>
<text x="264.3" y="94.9">IO0</text>
<text x="21.8" y="107.6">5V_USB</text>
<text x="90.4" y="103.8">5V_USB</text>
<text x="143.7" y="103.8">3V3</text>
<text x="21.2" y="116.5">GND</text>
<text x="74.6" y="114.7" transform="rotate(-90 74.6 114.7)">GND</text>
<text x="251.1" y="114.7" transform="rotate(-90 251.1 114.7)">GND</text>
<text x="22.8" y="124.1">3V3</text>
<text x="81.4" y="124.1">TX0</text>
<text x="124.1" y="123.6" transform="rotate(-90 124.1 123.6)">GND</text>
<text x="183.8" y="124.9" transform="rotate(-90 183.8 124.9)">GND</text>
<text x="81.4" y="126.7">RX0</text>
<text x="238.4" y="129.4" transform="rotate(-90 238.4 129.4)">3V3</text>
<text x="252.4" y="129.4" transform="rotate(-90 252.4 129.4)">3V3</text>
<text x="266.4" y="131.9" transform="rotate(-90 266.4 131.9)">GPIO.02</text>
<text x="10.3" y="135.9">C</text>
<text x="34.4" y="133">VBUS</text>
<text x="285.3" y="135.9">C</text>
<text x="27.8" y="139.4">USB_N</text>
<text x="27.9" y="141.9">USB_P</text>
<text x="136.8" y="152.5" transform="rotate(-90 136.8 152.5)">3V3</text>
<text x="153.4" y="152.8" transform="rotate(-90 153.4 152.8)">GND</text>
<text x="169.9" y="152.7" transform="rotate(-90 169.9 152.7)">EN</text>
<text x="186.4" y="152.1" transform="rotate(-90 186.4 152.1)">IO0</text>
<text x="27.6" y="157.3" transform="rotate(-90 27.6 157.3)">VBUS</text>
<text x="120.3" y="156" transform="rotate(-90 120.3 156)">5V_USB</text>
<text x="238.4" y="160.4" transform="rotate(-90 238.4 160.4)">PG</text>
<text x="260" y="164.3" transform="rotate(-90 260 164.3)">GND</text>
<text x="10.3" y="185.9">D</text>
<text x="59.4" y="184.6" transform="rotate(-90 59.4 184.6)">GND</text>
<text x="109.4" y="183.8">3V3</text>
<text x="136" y="180">3V3</text>
<text x="136" y="182.6">GND</text>
<text x="136" y="185.1">MOSI</text>
<text x="167.8" y="183.8">3V3</text>
<text x="285.3" y="185.9">D</text>
<text x="109.4" y="186.4">GND</text>
<text x="109.4" y="188.9">SDA</text>
<text x="109.4" y="191.5">SCL</text>
<text x="136" y="190.2">SCLK</text>
<text x="136" y="187.6">MISO</text>
<text x="167.8" y="186.4">GND</text>
<text x="167.8" y="188.9">TXD2</text>
<text x="167.8" y="191.5">RXD2</text>
<text x="136" y="192.7">CS</text>
<text x="35" y="199.9">1</text>
<text x="85" y="199.9">2</text>
<text x="135" y="199.9">3</text>
<text x="185" y="199.9">4</text>
<text x="235" y="199.9">5</text>
<text x="285" y="199.9">6</text>
</g>
<g font-size="1.3" fill="#a90000">
<text x="39.4" y="23.9">A4</text>
<text x="39.4" y="29">A5</text>
<text x="39.3" y="31.5">B5</text>
<text x="39.3" y="39.1">B7</text>
<text x="39.4" y="41.7">A6</text>
<text x="39.4" y="36.6">A7</text>
<text x="39.3" y="44.2">B6</text>
<text x="182.6" y="45.2" transform="rotate(-90 182.6 45.2)">2</text>
<text x="39.4" y="51.8">A8</text>
<text x="168.2" y="48">3</text>
<text x="168.2" y="53.1">4</text>
<text x="195.5" y="53.1">24</text>
<text x="195.5" y="48">25</text>
<text x="195.5" y="50.5">35</text>
<text x="39.3" y="54.4">B8</text>
<text x="103.4" y="59.4">7</text>
<text x="112.8" y="56.6" transform="rotate(-90 112.8 56.6)">8</text>
<text x="115.3" y="56.6" transform="rotate(-90 115.3 56.6)">1</text>
<text x="120.6" y="59.4">10</text>
<text x="168.2" y="55.6">5</text>
<text x="195.5" y="58.2">26</text>
<text x="195.5" y="55.6">34</text>
<text x="20.1" y="61.1" transform="rotate(-90 20.1 61.1)">SH</text>
<text x="27.7" y="60.9" transform="rotate(-90 27.7 60.9)">A1</text>
<text x="103.4" y="62">6</text>
<text x="121.2" y="64.5">9</text>
<text x="195.5" y="63.2">14</text>
<text x="195.5" y="65.8">16</text>
<text x="195.5" y="60.7">29</text>
<text x="103.4" y="69.6">4</text>
<text x="103.4" y="67.1">5</text>
<text x="121.2" y="67.1">2</text>
<text x="121.2" y="69.6">3</text>
<text x="195.5" y="68.3">13</text>
<text x="195.5" y="70.9">23</text>
<text x="112.8" y="75" transform="rotate(-90 112.8 75)">11</text>
<text x="195.5" y="73.4">27</text>
<text x="195.5" y="75.9">28</text>
<text x="167.6" y="83.6">17</text>
<text x="167.6" y="78.5">21</text>
<text x="167.6" y="81">22</text>
<text x="195.5" y="78.5">30</text>
<text x="195.5" y="81">31</text>
<text x="195.5" y="83.6">33</text>
<text x="167.6" y="86.1">18</text>
<text x="167.6" y="88.6">20</text>
<text x="195.5" y="86.1">36</text>
<text x="195.5" y="88.6">37</text>
<text x="167.6" y="91.2">19</text>
<text x="195.5" y="91.2">10</text>
<text x="195.5" y="93.7">11</text>
<text x="195.5" y="96.3">12</text>
<text x="196.1" y="98.8">8</text>
<text x="196.1" y="101.3">9</text>
<text x="116.1" y="102.6">1</text>
<text x="116.1" y="105.2">3</text>
<text x="128.8" y="102.6">5</text>
<text x="196.1" y="103.9">6</text>
<text x="196.1" y="106.4">7</text>
<text x="122.9" y="112.5" transform="rotate(-90 122.9 112.5)">2</text>
<text x="182.6" y="113.7" transform="rotate(-90 182.6 113.7)">1</text>
<text x="46.3" y="122.9">9</text>
<text x="55.6" y="120.1" transform="rotate(-90 55.6 120.1)">7</text>
<text x="58.2" y="120.1" transform="rotate(-90 58.2 120.1)">6</text>
<text x="68.5" y="125.5">17</text>
<text x="68.5" y="122.9">18</text>
<text x="68.5" y="130.6">15</text>
<text x="68.5" y="128">16</text>
<text x="46.3" y="135.6">8</text>
<text x="46.3" y="140.7">4</text>
<text x="46.3" y="138.2">5</text>
<text x="68.5" y="138.2">13</text>
<text x="68.5" y="148.3">11</text>
<text x="68.5" y="145.8">14</text>
<text x="69.1" y="156">1</text>
<text x="69.1" y="153.4">2</text>
<text x="26.4" y="162" transform="rotate(-90 26.4 162)">2</text>
<text x="29" y="162" transform="rotate(-90 29 162)">3</text>
<text x="31.5" y="162" transform="rotate(-90 31.5 162)">4</text>
<text x="68.5" y="161">19</text>
<text x="68.5" y="158.5">20</text>
<text x="29" y="169.6" transform="rotate(-90 29 169.6)">1</text>
<text x="58.2" y="173.4" transform="rotate(-90 58.2 173.4)">3</text>
<text x="128.2" y="178.8">1</text>
<text x="101.5" y="182.6">1</text>
<text x="101.5" y="185.2">2</text>
<text x="128.2" y="181.4">2</text>
<text x="128.2" y="183.9">3</text>
<text x="159.9" y="182.6">1</text>
<text x="159.9" y="185.2">2</text>
<text x="101.5" y="187.7">3</text>
<text x="101.5" y="190.2">4</text>
<text x="128.2" y="186.4">4</text>
<text x="128.2" y="189">5</text>
<text x="128.2" y="191.5">6</text>
<text x="159.9" y="187.7">3</text>
<text x="159.9" y="190.2">4</text>
</g>
<g font-size="1.3" fill="#006464">
<text x="32" y="25">VBUS</text>
<text x="33.1" y="30.1">CC1</text>
<text x="33.1" y="32.6">CC2</text>
<text x="34" y="37.7">D-</text>
<text x="34" y="40.2">D-</text>
<text x="108.4" y="41.2">R8</text>
<text x="118" y="37.4">R7</text>
<text x="118.2" y="40">1k</text>
<text x="123.8" y="40.9">1u</text>
<text x="123.8" y="38.3">C11</text>
<text x="185" y="41.5">U1</text>
<text x="256.5" y="37.7">R1</text>
<text x="256.5" y="40.2">10k</text>
<text x="34" y="42.8">D+</text>
<text x="34" y="45.3">D+</text>
<text x="65.3" y="42.8">PWR_FLAG</text>
<text x="107.9" y="43.8">10k</text>
<text x="185" y="44">ESP32-WROOM-32</text>
<text x="31.9" y="52.9">SBU1</text>
<text x="64.4" y="52.2">D1</text>
<text x="86" y="53.3" transform="rotate(-90 86 53.3)">F1</text>
<text x="119.4" y="51.7">PWR_FLAG</text>
<text x="170.7" y="49.1">EN</text>
<text x="183.7" y="50.1" transform="rotate(-90 183.7 50.1)">VDD</text>
<text x="185.7" y="51.7">TXD0/IO1</text>
<text x="191.7" y="49.1">IO0</text>
<text x="249.7" y="53.7">SW1</text>
<text x="264.2" y="52.9">C5</text>
<text x="21.2" y="56.1" transform="rotate(-90 21.2 56.1)">SHIELD</text>
<text x="28.8" y="56.1" transform="rotate(-90 28.8 56.1)">GND</text>
<text x="31.9" y="55.5">SBU2</text>
<text x="42.5" y="59.5">J1</text>
<text x="62.9" y="54.7">D_TVS</text>
<text x="83.4" y="56.2" transform="rotate(-90 83.4 56.2)">Polyfuse</text>
<text x="170.7" y="54.2">SENSOR_VP</text>
<text x="170.7" y="56.7">SENSOR_VN</text>
<text x="185.4" y="56.7">RXD0/IO3</text>
<text x="191.7" y="54.2">IO2</text>
<text x="191.7" y="59.3">IO4</text>
<text x="249.7" y="56.2">SW_Push</text>
<text x="264.2" y="55.5">1u</text>
<text x="28.6" y="62.1">USB_C_Receptacle_USB2.0_16P</text>
<text x="105.9" y="63.1">CC2</text>
<text x="105.9" y="60.6">CC1</text>
<text x="113.9" y="62.8" transform="rotate(-90 113.9 62.8)">VBUS</text>
<text x="115.1" y="65.6">CFG1</text>
<text x="116.4" y="61.5" transform="rotate(-90 116.4 61.5)">VDD</text>
<text x="117.4" y="60.6">PG</text>
<text x="190.5" y="64.4">IO12</text>
<text x="191.7" y="61.8">IO5</text>
<text x="15.8" y="68.7" transform="rotate(-90 15.8 68.7)">R4</text>
<text x="18.4" y="68" transform="rotate(-90 18.4 68)">0</text>
<text x="105.9" y="70.7">DP</text>
<text x="105.9" y="68.2">DM</text>
<text x="113.9" y="71.9" transform="rotate(-90 113.9 71.9)">GND</text>
<text x="115.1" y="68.2">CFG2</text>
<text x="115.1" y="70.7">CFG3</text>
<text x="190.5" y="69.4">IO14</text>
<text x="190.5" y="66.9">IO13</text>
<text x="190.5" y="72">IO15</text>
<text x="115.2" y="75.8">U2</text>
<text x="190.5" y="74.5">IO16</text>
<text x="190.5" y="77.1">IO17</text>
<text x="115.2" y="78.3">CH224K</text>
<text x="170.7" y="79.6">SDO/SD0</text>
<text x="170.7" y="82.1">SDI/SD1</text>
<text x="190.5" y="79.6">IO18</text>
<text x="190.5" y="82.1">IO19</text>
<text x="170.7" y="84.7">SHD/SD2</text>
<text x="170.7" y="87.2">SWP/SD3</text>
<text x="170.7" y="89.8">SCK/CLK</text>
<text x="190.5" y="84.7">IO21</text>
<text x="190.5" y="87.2">IO22</text>
<text x="190.5" y="89.8">IO23</text>
<text x="259.1" y="86">R2</text>
<text x="259.1" y="88.5">10k</text>
<text x="62.9" y="95.5">C9</text>
<text x="170.7" y="92.3">SCS/CMD</text>
<text x="190.5" y="92.3">IO25</text>
<text x="190.5" y="94.8">IO26</text>
<text x="62.9" y="98">0.1u</text>
<text x="108.2" y="98.7">PWR_FLAG</text>
<text x="116.6" y="99.9">AP2112K-3.3</text>
<text x="121.8" y="97.4">U3</text>
<text x="190.5" y="99.9">IO32</text>
<text x="190.5" y="97.4">IO27</text>
<text x="252.2" y="102">SW2</text>
<text x="62.5" y="106.5">C8</text>
<text x="118.4" y="103.7">VIN</text>
<text x="118.4" y="106.3">EN</text>
<text x="123.1" y="103.7">VOUT</text>
<text x="190.5" y="105">IO34</text>
<text x="190.5" y="107.5">IO35</text>
<text x="190.5" y="102.5">IO33</text>
<text x="252.2" y="104.5">SW_Push</text>
<text x="37.6" y="111.4">C6</text>
<text x="37.6" y="113.9">4.7u</text>
<text x="48.3" y="111.4">C7</text>
<text x="48.3" y="113.9">0.1u</text>
<text x="62.5" y="109.1">4.7u</text>
<text x="102.9" y="111.4">C1</text>
<text x="102.9" y="113.9">10u</text>
<text x="113" y="111.4">C2</text>
<text x="113" y="113.9">100n</text>
<text x="124.1" y="110.2" transform="rotate(-90 124.1 110.2)">GND</text>
<text x="135.9" y="111.4">C3</text>
<text x="135.9" y="113.9">10u</text>
<text x="146.1" y="111.4">C4</text>
<text x="146.1" y="113.9">100n</text>
<text x="183.7" y="111.3" transform="rotate(-90 183.7 111.3)">GND</text>
<text x="34.2" y="118.7">R3</text>
<text x="62.2" y="117.7">PWR_FLAG</text>
<text x="186.7" y="117.7">PWR_FLAG</text>
<text x="34.3" y="121.3">1k</text>
<text x="48.8" y="124.1">RST</text>
<text x="59.3" y="125" transform="rotate(-90 59.3 125)">VDD</text>
<text x="64.4" y="124.1">TXD</text>
<text x="22.7" y="130.4">22.1k</text>
<text x="24.1" y="128.6">R6</text>
<text x="56.7" y="128.1" transform="rotate(-90 56.7 128.1)">VREGIN</text>
<text x="64.1" y="126.6">RXD</text>
<text x="64.4" y="131.7">CTS</text>
<text x="64.4" y="129.1">RTS</text>
<text x="48.8" y="136.8">VBUS</text>
<text x="239.4" y="137.8">R11</text>
<text x="246.3" y="137.8">R9</text>
<text x="259.7" y="137.8">R10</text>
<text x="48.8" y="141.8">D+</text>
<text x="48.8" y="139.3">D-</text>
<text x="60.3" y="139.3">WAKEUP</text>
<text x="121.9" y="141.1">TP1</text>
<text x="121.9" y="143.6">TestPoint</text>
<text x="138.4" y="141.1">TP2</text>
<text x="138.4" y="143.6">TestPoint</text>
<text x="154.9" y="141.1">TP3</text>
<text x="154.9" y="143.6">TestPoint</text>
<text x="171.5" y="141.1">TP4</text>
<text x="171.5" y="143.6">TestPoint</text>
<text x="188" y="141.1">TP5</text>
<text x="188" y="143.6">TestPoint</text>
<text x="239.4" y="140.3">150</text>
<text x="246.4" y="140.3">1k</text>
<text x="259.7" y="140.3">330</text>
<text x="22.2" y="148.7" transform="rotate(-90 22.2 148.7)">R5</text>
<text x="59.1" y="149.5">SUSPEND</text>
<text x="59.1" y="146.9">SUSPEND</text>
<text x="24.2" y="150.1" transform="rotate(-90 24.2 150.1)">47.5k</text>
<text x="56.7" y="154.5">CLK/GPIO.0</text>
<text x="230.9" y="152.6">LED</text>
<text x="231.4" y="150.1">D5</text>
<text x="244.9" y="152.6">LED</text>
<text x="245.4" y="150.1">D4</text>
<text x="258.8" y="152.6">LED</text>
<text x="259.3" y="150.1">D3</text>
<text x="54.1" y="157.1">RS485/GPIO.1</text>
<text x="57.1" y="159.6">TXT/GPIO.2</text>
<text x="35.6" y="164.7">D2</text>
<text x="35.6" y="167.2">SP0503BAHT</text>
<text x="56.8" y="162.2">RXT/GPIO.3</text>
<text x="59.3" y="170.9" transform="rotate(-90 59.3 170.9)">GND</text>
<text x="60.6" y="174.9">U4</text>
<text x="60.6" y="177.4">CP2102N-Axx-xQFN20</text>
<text x="98.5" y="178.7">J2</text>
<text x="118.5" y="177.4">Conn_01x06_Pin</text>
<text x="125.2" y="174.9">J3</text>
<text x="156.9" y="178.7">J4</text>
<text x="91.8" y="181.2">Conn_01x04_Pin</text>
<text x="150.2" y="181.2">Conn_01x04_Pin</text>
</g>
<g font-size="1.3" fill="#0f0f0f">
<text x="47" y="28.9">CC1</text>
<text x="47" y="31.4">CC2</text>
<text x="95.1" y="59.3">CC1</text>
<text x="95.1" y="61.9">CC2</text>
</g>
</svg>
